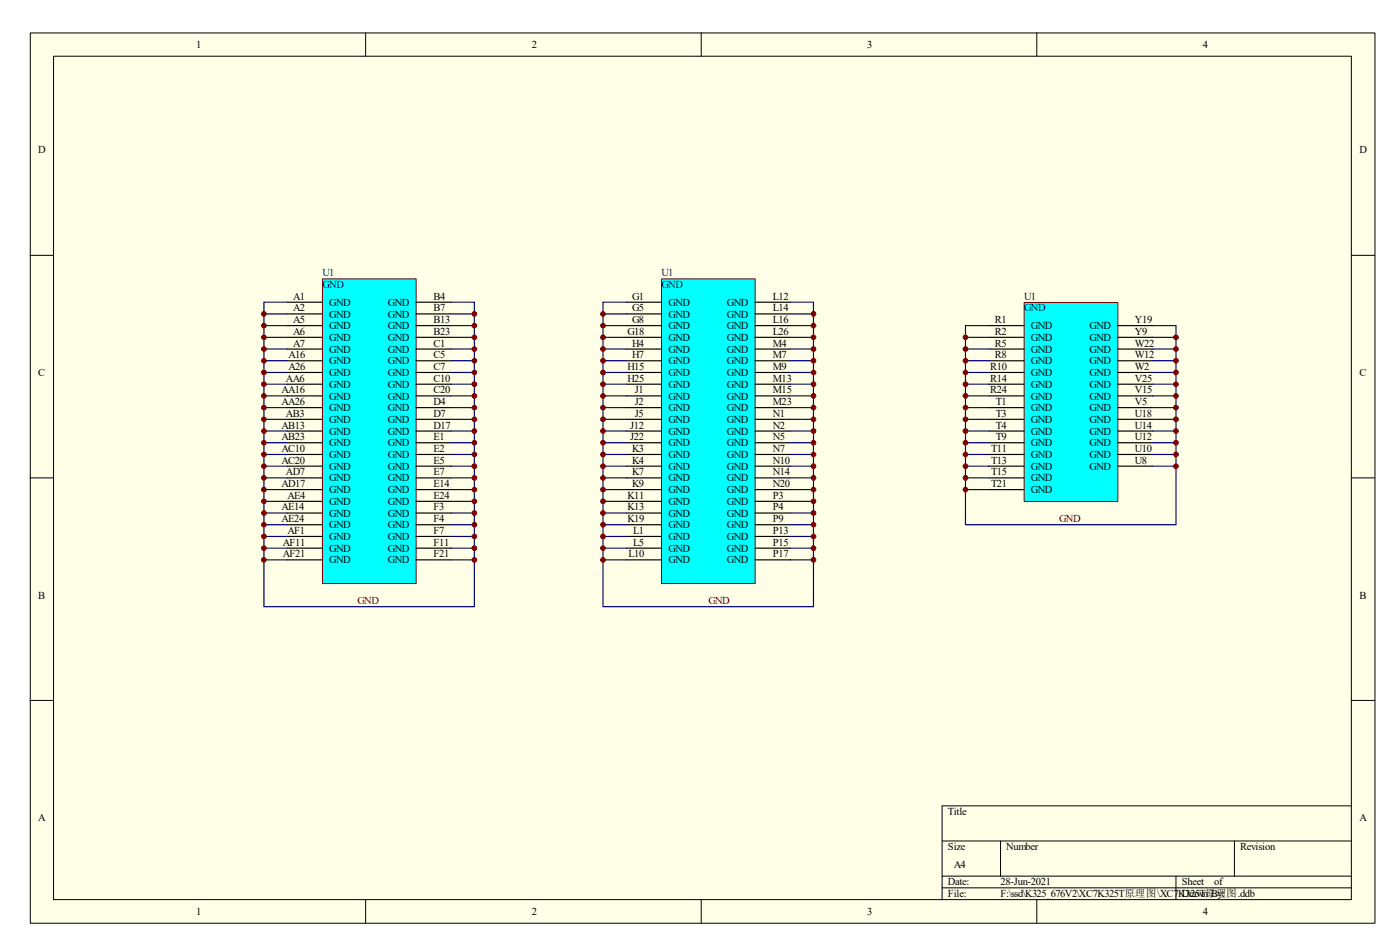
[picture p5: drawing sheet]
<svg xmlns="http://www.w3.org/2000/svg" width="166mm" height="112mm" viewBox="0 0 166 112" stroke-linecap="round" stroke-linejoin="round" font-family="sans-serif">
<path d="M3.5 3.9h159.3v105.3h-159.3z" fill-rule="evenodd" fill="#ffffe8"/>
<g fill="none" stroke="#000" stroke-width=".12">
<path d="M3.6 3.9h159.2v105.3h-159.2zM6.3 6.6h153.7v99.8h-153.7zM43.3 3.9v2.7M83 3.9v2.7M122.7 3.9v2.7M3.6 30.2h2.7M160 30.2h2.7M3.6 56.5h2.7M160 56.5h2.7M3.6 82.8h2.7M111.5 99.5h48.5M118.4 99.5v4.1"/>
<path d="M146.1 99.5v4.1M160 82.8h2.7M160 95.3h-48.5v11.1M43.3 106.4v2.7M83 106.4v2.7M111.5 103.6h48.5M111.5 105h48.5M122.7 106.4v2.7M139.2 103.6v2.8"/>
</g>
<path d="M38.2 33h11.1v36h-11.1z" fill-rule="evenodd" fill="#0ff"/>
<path d="M38.2 33h11.1v36h-11.1z" fill="none" stroke="#800000" stroke-width=".12"/>
<g fill="none" stroke="#000" stroke-width=".14">
<path d="M34 35.7h4.2M34 37.1h4.2M34 38.5h4.2M34 39.9h4.2M49.2 35.7h4.2M49.2 37.1h4.2M49.2 38.5h4.2M49.2 39.9h4.2M34 41.3h4.2M34 42.7h4.2M34 44h4.2M34 45.4h4.2"/>
<path d="M34 46.8h4.2M34 48.2h4.2M34 49.6h4.2M34 51h4.2M34 52.4h4.2M34 53.7h4.2M34 55.1h4.2M34 56.5h4.2M34 57.9h4.2M34 59.3h4.2M49.2 41.3h4.2M49.2 42.7h4.2"/>
<path d="M49.2 44h4.2M49.2 45.4h4.2M49.2 46.8h4.2M49.2 48.2h4.2M49.2 49.6h4.2M49.2 51h4.2M49.2 52.4h4.2M49.2 53.7h4.2M49.2 55.1h4.2M49.2 56.5h4.2M49.2 57.9h4.2M49.2 59.3h4.2"/>
<path d="M34 60.7h4.2M34 62.1h4.2M34 63.4h4.2M34 64.8h4.2M34 66.2h4.2M49.2 60.7h4.2M49.2 62.1h4.2M49.2 63.4h4.2M49.2 64.8h4.2M49.2 66.2h4.2"/>
</g>
<path d="M78.3 33h11.1v36h-11.1z" fill-rule="evenodd" fill="#0ff"/>
<path d="M78.3 33h11.1v36h-11.1z" fill="none" stroke="#800000" stroke-width=".12"/>
<g fill="none" stroke="#000" stroke-width=".14">
<path d="M74.1 35.7h4.2M74.1 37.1h4.2M74.1 38.5h4.2M74.1 39.9h4.2M89.4 35.7h4.1M89.4 37.1h4.1M89.4 38.5h4.1M89.4 39.9h4.1M74.1 41.3h4.2M74.1 42.7h4.2M74.1 44h4.2M74.1 45.4h4.2"/>
<path d="M74.1 46.8h4.2M74.1 48.2h4.2M74.1 49.6h4.2M74.1 51h4.2M74.1 52.4h4.2M74.1 53.7h4.2M74.1 55.1h4.2M74.1 56.5h4.2M74.1 57.9h4.2M74.1 59.3h4.2M89.4 41.3h4.1M89.4 42.7h4.1"/>
<path d="M89.4 44h4.1M89.4 45.4h4.1M89.4 46.8h4.1M89.4 48.2h4.1M89.4 49.6h4.1M89.4 51h4.1M89.4 52.4h4.1M89.4 53.7h4.1M89.4 55.1h4.1M89.4 56.5h4.1M89.4 57.9h4.1M89.4 59.3h4.1"/>
<path d="M74.1 60.7h4.2M74.1 62.1h4.2M74.1 63.4h4.2M74.1 64.8h4.2M74.1 66.2h4.2M89.4 60.7h4.1M89.4 62.1h4.1M89.4 63.4h4.1M89.4 64.8h4.1M89.4 66.2h4.1"/>
</g>
<path d="M121.2 35.8h11.1v23.5h-11.1z" fill-rule="evenodd" fill="#0ff"/>
<path d="M121.2 35.8h11.1v23.5h-11.1z" fill="none" stroke="#800000" stroke-width=".12"/>
<g fill="none" stroke="#000" stroke-width=".14">
<path d="M117.1 38.5h4.1M117.1 39.9h4.1M132.3 38.5h4.1M132.3 39.9h4.1M117.1 41.3h4.1M117.1 42.7h4.1M117.1 44h4.1M117.1 45.4h4.1M117.1 46.8h4.1M117.1 48.2h4.1M117.1 49.6h4.1M117.1 51h4.1"/>
<path d="M117.1 52.4h4.1M117.1 53.7h4.1M117.1 55.1h4.1M117.1 56.5h4.1M117.1 57.9h4.1M132.3 41.3h4.1M132.3 42.7h4.1M132.3 44h4.1M132.3 45.4h4.1M132.3 46.8h4.1M132.3 48.2h4.1M132.3 49.6h4.1"/>
<path d="M132.3 51h4.1M132.3 52.4h4.1M132.3 53.7h4.1M132.3 55.1h4.1"/>
</g>
<g fill="none" stroke="#000080" stroke-width=".14">
<path d="M31.2 37.1h2.8M31.2 38.5h2.8M31.2 39.9h2.8M34 35.7h-2.8v36h25v-36h-2.8M53.4 37.1h2.8M53.4 38.5h2.8M53.4 39.9h2.8M71.4 35.7h2.7M71.4 37.1h2.7M71.4 38.5h2.7M71.4 39.9h2.7M93.5 35.7h2.8"/>
<path d="M93.5 37.1h2.8M93.5 38.5h2.8M93.5 39.9h2.8M114.3 38.5h2.8M114.3 39.9h2.8M136.4 38.5h2.8M136.4 39.9h2.8M31.2 41.3h2.8M31.2 42.7h2.8M31.2 44h2.8M31.2 45.4h2.8M31.2 46.8h2.8"/>
<path d="M31.2 48.2h2.8M31.2 49.6h2.8M31.2 51h2.8M31.2 52.4h2.8M31.2 53.7h2.8M31.2 55.1h2.8M31.2 56.5h2.8M31.2 57.9h2.8M31.2 59.3h2.8M53.4 41.3h2.8M53.4 42.7h2.8M53.4 44h2.8"/>
<path d="M53.4 45.4h2.8M53.4 46.8h2.8M53.4 48.2h2.8M53.4 49.6h2.8M53.4 51h2.8M53.4 52.4h2.8M53.4 53.7h2.8M53.4 55.1h2.8M53.4 56.5h2.8M53.4 57.9h2.8M53.4 59.3h2.8M71.4 41.3h2.7"/>
<path d="M71.4 42.7h2.7M71.4 44h2.7M71.4 45.4h2.7M71.4 46.8h2.7M71.4 48.2h2.7M71.4 49.6h2.7M71.4 51h2.7M71.4 52.4h2.7M71.4 53.7h2.7M71.4 55.1h2.7M71.4 56.5h2.7M71.4 57.9h2.7"/>
<path d="M71.4 59.3h2.7M93.5 41.3h2.8M93.5 42.7h2.8M93.5 44h2.8M93.5 45.4h2.8M93.5 46.8h2.8M93.5 48.2h2.8M93.5 49.6h2.8M93.5 51h2.8M93.5 52.4h2.8M93.5 53.7h2.8M93.5 55.1h2.8"/>
<path d="M93.5 56.5h2.8M93.5 57.9h2.8M93.5 59.3h2.8M114.3 41.3h2.8M114.3 42.7h2.8M114.3 44h2.8M114.3 45.4h2.8M114.3 46.8h2.8M114.3 48.2h2.8M114.3 49.6h2.8M114.3 51h2.8M114.3 52.4h2.8"/>
<path d="M114.3 53.7h2.8M114.3 55.1h2.8M114.3 56.5h2.8M114.3 57.9h2.8M136.4 41.3h2.8M136.4 42.7h2.8M136.4 44h2.8M136.4 45.4h2.8M136.4 46.8h2.8M136.4 48.2h2.8M136.4 49.6h2.8M136.4 51h2.8"/>
<path d="M136.4 52.4h2.8M136.4 53.7h2.8M136.4 55.1h2.8M31.2 60.7h2.8M31.2 62.1h2.8M31.2 63.4h2.8M31.2 64.8h2.8M31.2 66.2h2.8M53.4 60.7h2.8M53.4 62.1h2.8M53.4 63.4h2.8M53.4 64.8h2.8"/>
<path d="M53.4 66.2h2.8M71.4 60.7h2.7M71.4 62.1h2.7M71.4 63.4h2.7M71.4 64.8h2.7M71.4 66.2h2.7M93.5 60.7h2.8M93.5 62.1h2.8M93.5 63.4h2.8M93.5 64.8h2.8M93.5 66.2h2.8"/>
</g>
<circle cx="31.2" cy="37.1" r=".28" fill="#800000"/>
<circle cx="31.2" cy="37.1" r=".28" fill="none" stroke="#800000" stroke-width=".12"/>
<circle cx="31.2" cy="38.5" r=".28" fill="#800000"/>
<circle cx="31.2" cy="38.5" r=".28" fill="none" stroke="#800000" stroke-width=".12"/>
<circle cx="31.2" cy="39.9" r=".28" fill="#800000"/>
<circle cx="31.2" cy="39.9" r=".28" fill="none" stroke="#800000" stroke-width=".12"/>
<circle cx="31.2" cy="41.3" r=".28" fill="#800000"/>
<circle cx="31.2" cy="41.3" r=".28" fill="none" stroke="#800000" stroke-width=".12"/>
<circle cx="31.2" cy="42.7" r=".28" fill="#800000"/>
<circle cx="31.2" cy="42.7" r=".28" fill="none" stroke="#800000" stroke-width=".12"/>
<circle cx="31.2" cy="44" r=".28" fill="#800000"/>
<circle cx="31.2" cy="44" r=".28" fill="none" stroke="#800000" stroke-width=".12"/>
<circle cx="31.2" cy="45.4" r=".28" fill="#800000"/>
<circle cx="31.2" cy="45.4" r=".28" fill="none" stroke="#800000" stroke-width=".12"/>
<circle cx="31.2" cy="46.8" r=".28" fill="#800000"/>
<circle cx="31.2" cy="46.8" r=".28" fill="none" stroke="#800000" stroke-width=".12"/>
<circle cx="31.2" cy="48.2" r=".28" fill="#800000"/>
<circle cx="31.2" cy="48.2" r=".28" fill="none" stroke="#800000" stroke-width=".12"/>
<circle cx="31.2" cy="49.6" r=".28" fill="#800000"/>
<circle cx="31.2" cy="49.6" r=".28" fill="none" stroke="#800000" stroke-width=".12"/>
<circle cx="31.2" cy="51" r=".28" fill="#800000"/>
<circle cx="31.2" cy="51" r=".28" fill="none" stroke="#800000" stroke-width=".12"/>
<circle cx="31.2" cy="52.4" r=".28" fill="#800000"/>
<circle cx="31.2" cy="52.4" r=".28" fill="none" stroke="#800000" stroke-width=".12"/>
<circle cx="31.2" cy="53.7" r=".28" fill="#800000"/>
<circle cx="31.2" cy="53.7" r=".28" fill="none" stroke="#800000" stroke-width=".12"/>
<circle cx="31.2" cy="55.1" r=".28" fill="#800000"/>
<circle cx="31.2" cy="55.1" r=".28" fill="none" stroke="#800000" stroke-width=".12"/>
<circle cx="31.2" cy="56.5" r=".28" fill="#800000"/>
<circle cx="31.2" cy="56.5" r=".28" fill="none" stroke="#800000" stroke-width=".12"/>
<circle cx="31.2" cy="57.9" r=".28" fill="#800000"/>
<circle cx="31.2" cy="57.9" r=".28" fill="none" stroke="#800000" stroke-width=".12"/>
<circle cx="31.2" cy="59.3" r=".28" fill="#800000"/>
<circle cx="31.2" cy="59.3" r=".28" fill="none" stroke="#800000" stroke-width=".12"/>
<circle cx="31.2" cy="60.7" r=".28" fill="#800000"/>
<circle cx="31.2" cy="60.7" r=".28" fill="none" stroke="#800000" stroke-width=".12"/>
<circle cx="31.2" cy="62.1" r=".28" fill="#800000"/>
<circle cx="31.2" cy="62.1" r=".28" fill="none" stroke="#800000" stroke-width=".12"/>
<circle cx="31.2" cy="63.4" r=".28" fill="#800000"/>
<circle cx="31.2" cy="63.4" r=".28" fill="none" stroke="#800000" stroke-width=".12"/>
<circle cx="31.2" cy="64.8" r=".28" fill="#800000"/>
<circle cx="31.2" cy="64.8" r=".28" fill="none" stroke="#800000" stroke-width=".12"/>
<circle cx="31.2" cy="66.2" r=".28" fill="#800000"/>
<circle cx="31.2" cy="66.2" r=".28" fill="none" stroke="#800000" stroke-width=".12"/>
<circle cx="56.2" cy="37.1" r=".28" fill="#800000"/>
<circle cx="56.2" cy="37.1" r=".28" fill="none" stroke="#800000" stroke-width=".12"/>
<circle cx="56.2" cy="38.5" r=".28" fill="#800000"/>
<circle cx="56.2" cy="38.5" r=".28" fill="none" stroke="#800000" stroke-width=".12"/>
<circle cx="56.2" cy="39.9" r=".28" fill="#800000"/>
<circle cx="56.2" cy="39.9" r=".28" fill="none" stroke="#800000" stroke-width=".12"/>
<circle cx="56.2" cy="41.3" r=".28" fill="#800000"/>
<circle cx="56.2" cy="41.3" r=".28" fill="none" stroke="#800000" stroke-width=".12"/>
<circle cx="56.2" cy="42.7" r=".28" fill="#800000"/>
<circle cx="56.2" cy="42.7" r=".28" fill="none" stroke="#800000" stroke-width=".12"/>
<circle cx="56.2" cy="44" r=".28" fill="#800000"/>
<circle cx="56.2" cy="44" r=".28" fill="none" stroke="#800000" stroke-width=".12"/>
<circle cx="56.2" cy="45.4" r=".28" fill="#800000"/>
<circle cx="56.2" cy="45.4" r=".28" fill="none" stroke="#800000" stroke-width=".12"/>
<circle cx="56.2" cy="46.8" r=".28" fill="#800000"/>
<circle cx="56.2" cy="46.8" r=".28" fill="none" stroke="#800000" stroke-width=".12"/>
<circle cx="56.2" cy="48.2" r=".28" fill="#800000"/>
<circle cx="56.2" cy="48.2" r=".28" fill="none" stroke="#800000" stroke-width=".12"/>
<circle cx="56.2" cy="49.6" r=".28" fill="#800000"/>
<circle cx="56.2" cy="49.6" r=".28" fill="none" stroke="#800000" stroke-width=".12"/>
<circle cx="56.2" cy="51" r=".28" fill="#800000"/>
<circle cx="56.2" cy="51" r=".28" fill="none" stroke="#800000" stroke-width=".12"/>
<circle cx="56.2" cy="52.4" r=".28" fill="#800000"/>
<circle cx="56.2" cy="52.4" r=".28" fill="none" stroke="#800000" stroke-width=".12"/>
<circle cx="56.2" cy="53.7" r=".28" fill="#800000"/>
<circle cx="56.2" cy="53.7" r=".28" fill="none" stroke="#800000" stroke-width=".12"/>
<circle cx="56.2" cy="55.1" r=".28" fill="#800000"/>
<circle cx="56.2" cy="55.1" r=".28" fill="none" stroke="#800000" stroke-width=".12"/>
<circle cx="56.2" cy="56.5" r=".28" fill="#800000"/>
<circle cx="56.2" cy="56.5" r=".28" fill="none" stroke="#800000" stroke-width=".12"/>
<circle cx="56.2" cy="57.9" r=".28" fill="#800000"/>
<circle cx="56.2" cy="57.9" r=".28" fill="none" stroke="#800000" stroke-width=".12"/>
<circle cx="56.2" cy="59.3" r=".28" fill="#800000"/>
<circle cx="56.2" cy="59.3" r=".28" fill="none" stroke="#800000" stroke-width=".12"/>
<circle cx="56.2" cy="60.7" r=".28" fill="#800000"/>
<circle cx="56.2" cy="60.7" r=".28" fill="none" stroke="#800000" stroke-width=".12"/>
<circle cx="56.2" cy="62.1" r=".28" fill="#800000"/>
<circle cx="56.2" cy="62.1" r=".28" fill="none" stroke="#800000" stroke-width=".12"/>
<circle cx="56.2" cy="63.4" r=".28" fill="#800000"/>
<circle cx="56.2" cy="63.4" r=".28" fill="none" stroke="#800000" stroke-width=".12"/>
<circle cx="56.2" cy="64.8" r=".28" fill="#800000"/>
<circle cx="56.2" cy="64.8" r=".28" fill="none" stroke="#800000" stroke-width=".12"/>
<circle cx="56.2" cy="66.2" r=".28" fill="#800000"/>
<circle cx="56.2" cy="66.2" r=".28" fill="none" stroke="#800000" stroke-width=".12"/>
<path d="M71.4 35.7v36h24.9v-36" fill="none" stroke="#000080" stroke-width=".14"/>
<circle cx="71.4" cy="37.1" r=".28" fill="#800000"/>
<circle cx="71.4" cy="37.1" r=".28" fill="none" stroke="#800000" stroke-width=".12"/>
<circle cx="71.4" cy="38.5" r=".28" fill="#800000"/>
<circle cx="71.4" cy="38.5" r=".28" fill="none" stroke="#800000" stroke-width=".12"/>
<circle cx="71.4" cy="39.9" r=".28" fill="#800000"/>
<circle cx="71.4" cy="39.9" r=".28" fill="none" stroke="#800000" stroke-width=".12"/>
<circle cx="71.4" cy="41.3" r=".28" fill="#800000"/>
<circle cx="71.4" cy="41.3" r=".28" fill="none" stroke="#800000" stroke-width=".12"/>
<circle cx="71.4" cy="42.7" r=".28" fill="#800000"/>
<circle cx="71.4" cy="42.7" r=".28" fill="none" stroke="#800000" stroke-width=".12"/>
<circle cx="71.4" cy="44" r=".28" fill="#800000"/>
<circle cx="71.4" cy="44" r=".28" fill="none" stroke="#800000" stroke-width=".12"/>
<circle cx="71.4" cy="45.4" r=".28" fill="#800000"/>
<circle cx="71.4" cy="45.4" r=".28" fill="none" stroke="#800000" stroke-width=".12"/>
<circle cx="71.4" cy="46.8" r=".28" fill="#800000"/>
<circle cx="71.4" cy="46.8" r=".28" fill="none" stroke="#800000" stroke-width=".12"/>
<circle cx="71.4" cy="48.2" r=".28" fill="#800000"/>
<circle cx="71.4" cy="48.2" r=".28" fill="none" stroke="#800000" stroke-width=".12"/>
<circle cx="71.4" cy="49.6" r=".28" fill="#800000"/>
<circle cx="71.4" cy="49.6" r=".28" fill="none" stroke="#800000" stroke-width=".12"/>
<circle cx="71.4" cy="51" r=".28" fill="#800000"/>
<circle cx="71.4" cy="51" r=".28" fill="none" stroke="#800000" stroke-width=".12"/>
<circle cx="71.4" cy="52.4" r=".28" fill="#800000"/>
<circle cx="71.4" cy="52.4" r=".28" fill="none" stroke="#800000" stroke-width=".12"/>
<circle cx="71.4" cy="53.7" r=".28" fill="#800000"/>
<circle cx="71.4" cy="53.7" r=".28" fill="none" stroke="#800000" stroke-width=".12"/>
<circle cx="71.4" cy="55.1" r=".28" fill="#800000"/>
<circle cx="71.4" cy="55.1" r=".28" fill="none" stroke="#800000" stroke-width=".12"/>
<circle cx="71.4" cy="56.5" r=".28" fill="#800000"/>
<circle cx="71.4" cy="56.5" r=".28" fill="none" stroke="#800000" stroke-width=".12"/>
<circle cx="71.4" cy="57.9" r=".28" fill="#800000"/>
<circle cx="71.4" cy="57.9" r=".28" fill="none" stroke="#800000" stroke-width=".12"/>
<circle cx="71.4" cy="59.3" r=".28" fill="#800000"/>
<circle cx="71.4" cy="59.3" r=".28" fill="none" stroke="#800000" stroke-width=".12"/>
<circle cx="71.4" cy="60.7" r=".28" fill="#800000"/>
<circle cx="71.4" cy="60.7" r=".28" fill="none" stroke="#800000" stroke-width=".12"/>
<circle cx="71.4" cy="62.1" r=".28" fill="#800000"/>
<circle cx="71.4" cy="62.1" r=".28" fill="none" stroke="#800000" stroke-width=".12"/>
<circle cx="71.4" cy="63.4" r=".28" fill="#800000"/>
<circle cx="71.4" cy="63.4" r=".28" fill="none" stroke="#800000" stroke-width=".12"/>
<circle cx="71.4" cy="64.8" r=".28" fill="#800000"/>
<circle cx="71.4" cy="64.8" r=".28" fill="none" stroke="#800000" stroke-width=".12"/>
<circle cx="71.4" cy="66.2" r=".28" fill="#800000"/>
<circle cx="71.4" cy="66.2" r=".28" fill="none" stroke="#800000" stroke-width=".12"/>
<circle cx="96.3" cy="37.1" r=".28" fill="#800000"/>
<circle cx="96.3" cy="37.1" r=".28" fill="none" stroke="#800000" stroke-width=".12"/>
<circle cx="96.3" cy="38.5" r=".28" fill="#800000"/>
<circle cx="96.3" cy="38.5" r=".28" fill="none" stroke="#800000" stroke-width=".12"/>
<circle cx="96.3" cy="39.9" r=".28" fill="#800000"/>
<circle cx="96.3" cy="39.9" r=".28" fill="none" stroke="#800000" stroke-width=".12"/>
<circle cx="96.3" cy="41.3" r=".28" fill="#800000"/>
<circle cx="96.3" cy="41.3" r=".28" fill="none" stroke="#800000" stroke-width=".12"/>
<circle cx="96.3" cy="42.7" r=".28" fill="#800000"/>
<circle cx="96.3" cy="42.7" r=".28" fill="none" stroke="#800000" stroke-width=".12"/>
<circle cx="96.3" cy="44" r=".28" fill="#800000"/>
<circle cx="96.3" cy="44" r=".28" fill="none" stroke="#800000" stroke-width=".12"/>
<circle cx="96.3" cy="45.4" r=".28" fill="#800000"/>
<circle cx="96.3" cy="45.4" r=".28" fill="none" stroke="#800000" stroke-width=".12"/>
<circle cx="96.3" cy="46.8" r=".28" fill="#800000"/>
<circle cx="96.3" cy="46.8" r=".28" fill="none" stroke="#800000" stroke-width=".12"/>
<circle cx="96.3" cy="48.2" r=".28" fill="#800000"/>
<circle cx="96.3" cy="48.2" r=".28" fill="none" stroke="#800000" stroke-width=".12"/>
<circle cx="96.3" cy="49.6" r=".28" fill="#800000"/>
<circle cx="96.3" cy="49.6" r=".28" fill="none" stroke="#800000" stroke-width=".12"/>
<circle cx="96.3" cy="51" r=".28" fill="#800000"/>
<circle cx="96.3" cy="51" r=".28" fill="none" stroke="#800000" stroke-width=".12"/>
<circle cx="96.3" cy="52.4" r=".28" fill="#800000"/>
<circle cx="96.3" cy="52.4" r=".28" fill="none" stroke="#800000" stroke-width=".12"/>
<circle cx="96.3" cy="53.7" r=".28" fill="#800000"/>
<circle cx="96.3" cy="53.7" r=".28" fill="none" stroke="#800000" stroke-width=".12"/>
<circle cx="96.3" cy="55.1" r=".28" fill="#800000"/>
<circle cx="96.3" cy="55.1" r=".28" fill="none" stroke="#800000" stroke-width=".12"/>
<circle cx="96.3" cy="56.5" r=".28" fill="#800000"/>
<circle cx="96.3" cy="56.5" r=".28" fill="none" stroke="#800000" stroke-width=".12"/>
<circle cx="96.3" cy="57.9" r=".28" fill="#800000"/>
<circle cx="96.3" cy="57.9" r=".28" fill="none" stroke="#800000" stroke-width=".12"/>
<circle cx="96.3" cy="59.3" r=".28" fill="#800000"/>
<circle cx="96.3" cy="59.3" r=".28" fill="none" stroke="#800000" stroke-width=".12"/>
<circle cx="96.3" cy="60.7" r=".28" fill="#800000"/>
<circle cx="96.3" cy="60.7" r=".28" fill="none" stroke="#800000" stroke-width=".12"/>
<circle cx="96.3" cy="62.1" r=".28" fill="#800000"/>
<circle cx="96.3" cy="62.1" r=".28" fill="none" stroke="#800000" stroke-width=".12"/>
<circle cx="96.3" cy="63.4" r=".28" fill="#800000"/>
<circle cx="96.3" cy="63.4" r=".28" fill="none" stroke="#800000" stroke-width=".12"/>
<circle cx="96.3" cy="64.8" r=".28" fill="#800000"/>
<circle cx="96.3" cy="64.8" r=".28" fill="none" stroke="#800000" stroke-width=".12"/>
<circle cx="96.3" cy="66.2" r=".28" fill="#800000"/>
<circle cx="96.3" cy="66.2" r=".28" fill="none" stroke="#800000" stroke-width=".12"/>
<path d="M114.3 38.5v23.6h24.9v-23.6" fill="none" stroke="#000080" stroke-width=".14"/>
<circle cx="114.3" cy="39.9" r=".28" fill="#800000"/>
<circle cx="114.3" cy="39.9" r=".28" fill="none" stroke="#800000" stroke-width=".12"/>
<circle cx="114.3" cy="41.3" r=".28" fill="#800000"/>
<circle cx="114.3" cy="41.3" r=".28" fill="none" stroke="#800000" stroke-width=".12"/>
<circle cx="114.3" cy="42.7" r=".28" fill="#800000"/>
<circle cx="114.3" cy="42.7" r=".28" fill="none" stroke="#800000" stroke-width=".12"/>
<circle cx="114.3" cy="44" r=".28" fill="#800000"/>
<circle cx="114.3" cy="44" r=".28" fill="none" stroke="#800000" stroke-width=".12"/>
<circle cx="114.3" cy="45.4" r=".28" fill="#800000"/>
<circle cx="114.3" cy="45.4" r=".28" fill="none" stroke="#800000" stroke-width=".12"/>
<circle cx="114.3" cy="46.8" r=".28" fill="#800000"/>
<circle cx="114.3" cy="46.8" r=".28" fill="none" stroke="#800000" stroke-width=".12"/>
<circle cx="114.3" cy="48.2" r=".28" fill="#800000"/>
<circle cx="114.3" cy="48.2" r=".28" fill="none" stroke="#800000" stroke-width=".12"/>
<circle cx="114.3" cy="49.6" r=".28" fill="#800000"/>
<circle cx="114.3" cy="49.6" r=".28" fill="none" stroke="#800000" stroke-width=".12"/>
<circle cx="114.3" cy="51" r=".28" fill="#800000"/>
<circle cx="114.3" cy="51" r=".28" fill="none" stroke="#800000" stroke-width=".12"/>
<circle cx="114.3" cy="52.4" r=".28" fill="#800000"/>
<circle cx="114.3" cy="52.4" r=".28" fill="none" stroke="#800000" stroke-width=".12"/>
<circle cx="114.3" cy="53.7" r=".28" fill="#800000"/>
<circle cx="114.3" cy="53.7" r=".28" fill="none" stroke="#800000" stroke-width=".12"/>
<circle cx="114.3" cy="55.1" r=".28" fill="#800000"/>
<circle cx="114.3" cy="55.1" r=".28" fill="none" stroke="#800000" stroke-width=".12"/>
<circle cx="114.3" cy="56.5" r=".28" fill="#800000"/>
<circle cx="114.3" cy="56.5" r=".28" fill="none" stroke="#800000" stroke-width=".12"/>
<circle cx="114.3" cy="57.9" r=".28" fill="#800000"/>
<circle cx="114.3" cy="57.9" r=".28" fill="none" stroke="#800000" stroke-width=".12"/>
<circle cx="139.2" cy="39.9" r=".28" fill="#800000"/>
<circle cx="139.2" cy="39.9" r=".28" fill="none" stroke="#800000" stroke-width=".12"/>
<circle cx="139.2" cy="41.3" r=".28" fill="#800000"/>
<circle cx="139.2" cy="41.3" r=".28" fill="none" stroke="#800000" stroke-width=".12"/>
<circle cx="139.2" cy="42.7" r=".28" fill="#800000"/>
<circle cx="139.2" cy="42.7" r=".28" fill="none" stroke="#800000" stroke-width=".12"/>
<circle cx="139.2" cy="44" r=".28" fill="#800000"/>
<circle cx="139.2" cy="44" r=".28" fill="none" stroke="#800000" stroke-width=".12"/>
<circle cx="139.2" cy="45.4" r=".28" fill="#800000"/>
<circle cx="139.2" cy="45.4" r=".28" fill="none" stroke="#800000" stroke-width=".12"/>
<circle cx="139.2" cy="46.8" r=".28" fill="#800000"/>
<circle cx="139.2" cy="46.8" r=".28" fill="none" stroke="#800000" stroke-width=".12"/>
<circle cx="139.2" cy="48.2" r=".28" fill="#800000"/>
<circle cx="139.2" cy="48.2" r=".28" fill="none" stroke="#800000" stroke-width=".12"/>
<circle cx="139.2" cy="49.6" r=".28" fill="#800000"/>
<circle cx="139.2" cy="49.6" r=".28" fill="none" stroke="#800000" stroke-width=".12"/>
<circle cx="139.2" cy="51" r=".28" fill="#800000"/>
<circle cx="139.2" cy="51" r=".28" fill="none" stroke="#800000" stroke-width=".12"/>
<circle cx="139.2" cy="52.4" r=".28" fill="#800000"/>
<circle cx="139.2" cy="52.4" r=".28" fill="none" stroke="#800000" stroke-width=".12"/>
<circle cx="139.2" cy="53.7" r=".28" fill="#800000"/>
<circle cx="139.2" cy="53.7" r=".28" fill="none" stroke="#800000" stroke-width=".12"/>
<circle cx="139.2" cy="55.1" r=".28" fill="#800000"/>
<circle cx="139.2" cy="55.1" r=".28" fill="none" stroke="#800000" stroke-width=".12"/>
<g font-size="1.3">
<text x="23.2" y="5.7">1</text>
<text x="62.9" y="5.7">2</text>
<text x="102.6" y="5.7">3</text>
<text x="142.4" y="5.7">4</text>
<text x="4.5" y="18.1">D</text>
<text x="160.9" y="18.1">D</text>
<text x="34.7" y="35.4">A1</text>
<text x="51.3" y="35.4">B4</text>
<text x="74.8" y="35.4">G1</text>
<text x="91.5" y="35.4">L12</text>
<text x="34.7" y="36.8">A2</text>
<text x="34.7" y="38.2">A5</text>
<text x="34.7" y="39.6">A6</text>
<text x="34.7" y="41">A7</text>
<text x="39" y="36.2">GND</text>
<text x="39" y="37.6">GND</text>
<text x="39" y="38.9">GND</text>
<text x="39" y="40.3">GND</text>
<text x="39" y="41.7">GND</text>
<text x="45.9" y="36.2">GND</text>
<text x="45.9" y="37.6">GND</text>
<text x="45.9" y="38.9">GND</text>
<text x="45.9" y="40.3">GND</text>
<text x="45.9" y="41.7">GND</text>
<text x="51.3" y="36.8">B7</text>
<text x="51.3" y="38.2">B13</text>
<text x="51.3" y="39.6">B23</text>
<text x="51.3" y="41">C1</text>
<text x="74.3" y="39.6">G18</text>
<text x="74.8" y="36.8">G5</text>
<text x="74.8" y="38.2">G8</text>
<text x="74.8" y="41">H4</text>
<text x="79.2" y="36.2">GND</text>
<text x="79.2" y="37.6">GND</text>
<text x="79.2" y="38.9">GND</text>
<text x="79.2" y="40.3">GND</text>
<text x="79.2" y="41.7">GND</text>
<text x="86.1" y="36.2">GND</text>
<text x="86.1" y="37.6">GND</text>
<text x="86.1" y="38.9">GND</text>
<text x="86.1" y="40.3">GND</text>
<text x="86.1" y="41.7">GND</text>
<text x="91.5" y="36.8">L14</text>
<text x="91.5" y="38.2">L16</text>
<text x="91.5" y="39.6">L26</text>
<text x="91.5" y="41">M4</text>
<text x="117.8" y="38.2">R1</text>
<text x="117.8" y="39.6">R2</text>
<text x="117.8" y="41">R5</text>
<text x="122" y="38.9">GND</text>
<text x="122" y="40.3">GND</text>
<text x="122" y="41.7">GND</text>
<text x="129" y="38.9">GND</text>
<text x="129" y="40.3">GND</text>
<text x="129" y="41.7">GND</text>
<text x="134.4" y="38.2">Y19</text>
<text x="134.4" y="39.6">Y9</text>
<text x="134.4" y="41">W22</text>
<text x="4.5" y="44.5">C</text>
<text x="33.3" y="46.5">AA16</text>
<text x="33.3" y="47.9">AA26</text>
<text x="33.9" y="45.1">AA6</text>
<text x="34.2" y="42.4">A16</text>
<text x="34.2" y="43.8">A26</text>
<text x="39" y="43.1">GND</text>
<text x="39" y="44.5">GND</text>
<text x="39" y="45.8">GND</text>
<text x="39" y="47.2">GND</text>
<text x="45.9" y="43.1">GND</text>
<text x="45.9" y="44.5">GND</text>
<text x="45.9" y="45.8">GND</text>
<text x="45.9" y="47.2">GND</text>
<text x="51.3" y="42.4">C5</text>
<text x="51.3" y="43.8">C7</text>
<text x="51.3" y="45.1">C10</text>
<text x="51.3" y="46.5">C20</text>
<text x="51.3" y="47.9">D4</text>
<text x="74.3" y="43.8">H15</text>
<text x="74.3" y="45.1">H25</text>
<text x="74.8" y="42.4">H7</text>
<text x="75.1" y="46.5">J1</text>
<text x="75.1" y="47.9">J2</text>
<text x="79.2" y="43.1">GND</text>
<text x="79.2" y="44.5">GND</text>
<text x="79.2" y="45.8">GND</text>
<text x="79.2" y="47.2">GND</text>
<text x="86.1" y="43.1">GND</text>
<text x="86.1" y="44.5">GND</text>
<text x="86.1" y="45.8">GND</text>
<text x="86.1" y="47.2">GND</text>
<text x="91.5" y="42.4">M7</text>
<text x="91.5" y="43.8">M9</text>
<text x="91.5" y="45.1">M13</text>
<text x="91.5" y="46.5">M15</text>
<text x="91.5" y="47.9">M23</text>
<text x="117.2" y="43.8">R10</text>
<text x="117.2" y="45.1">R14</text>
<text x="117.2" y="46.5">R24</text>
<text x="117.8" y="42.4">R8</text>
<text x="117.9" y="47.9">T1</text>
<text x="122" y="43.1">GND</text>
<text x="122" y="44.5">GND</text>
<text x="122" y="45.8">GND</text>
<text x="122" y="47.2">GND</text>
<text x="129" y="47.2">GND</text>
<text x="129" y="45.8">GND</text>
<text x="129" y="43.1">GND</text>
<text x="129" y="44.5">GND</text>
<text x="134.4" y="47.9">V5</text>
<text x="134.4" y="46.5">V15</text>
<text x="134.4" y="45.1">V25</text>
<text x="134.4" y="42.4">W12</text>
<text x="134.4" y="43.8">W2</text>
<text x="160.9" y="44.5">C</text>
<text x="33.3" y="50.7">AB13</text>
<text x="33.3" y="52.1">AB23</text>
<text x="33.3" y="53.5">AC10</text>
<text x="33.9" y="49.3">AB3</text>
<text x="39" y="48.6">GND</text>
<text x="39" y="50">GND</text>
<text x="39" y="51.4">GND</text>
<text x="39" y="52.7">GND</text>
<text x="45.9" y="48.6">GND</text>
<text x="45.9" y="50">GND</text>
<text x="45.9" y="51.4">GND</text>
<text x="45.9" y="52.7">GND</text>
<text x="51.3" y="49.3">D7</text>
<text x="51.3" y="50.7">D17</text>
<text x="51.3" y="52.1">E1</text>
<text x="51.3" y="53.5">E2</text>
<text x="74.6" y="50.7">J12</text>
<text x="74.6" y="52.1">J22</text>
<text x="74.8" y="53.5">K3</text>
<text x="75.1" y="49.3">J5</text>
<text x="79.2" y="48.6">GND</text>
<text x="79.2" y="50">GND</text>
<text x="79.2" y="51.4">GND</text>
<text x="79.2" y="52.7">GND</text>
<text x="86.1" y="48.6">GND</text>
<text x="86.1" y="50">GND</text>
<text x="86.1" y="51.4">GND</text>
<text x="86.1" y="52.7">GND</text>
<text x="91.5" y="49.3">N1</text>
<text x="91.5" y="50.7">N2</text>
<text x="91.5" y="52.1">N5</text>
<text x="91.5" y="53.5">N7</text>
<text x="117.3" y="53.5">T11</text>
<text x="117.9" y="49.3">T3</text>
<text x="117.9" y="50.7">T4</text>
<text x="117.9" y="52.1">T9</text>
<text x="122" y="48.6">GND</text>
<text x="122" y="50">GND</text>
<text x="122" y="51.4">GND</text>
<text x="122" y="52.7">GND</text>
<text x="129" y="52.7">GND</text>
<text x="129" y="51.4">GND</text>
<text x="129" y="50">GND</text>
<text x="129" y="48.6">GND</text>
<text x="134.4" y="53.5">U10</text>
<text x="134.4" y="52.1">U12</text>
<text x="134.4" y="50.7">U14</text>
<text x="134.4" y="49.3">U18</text>
<text x="33.3" y="54.9">AC20</text>
<text x="33.3" y="57.6">AD17</text>
<text x="33.9" y="56.2">AD7</text>
<text x="34" y="59">AE4</text>
<text x="39" y="54.1">GND</text>
<text x="39" y="55.5">GND</text>
<text x="39" y="56.9">GND</text>
<text x="39" y="58.3">GND</text>
<text x="39" y="59.7">GND</text>
<text x="45.9" y="54.1">GND</text>
<text x="45.9" y="55.5">GND</text>
<text x="45.9" y="56.9">GND</text>
<text x="45.9" y="58.3">GND</text>
<text x="45.9" y="59.7">GND</text>
<text x="51.3" y="54.9">E5</text>
<text x="51.3" y="56.2">E7</text>
<text x="51.3" y="57.6">E14</text>
<text x="51.3" y="59">E24</text>
<text x="74.3" y="59">K11</text>
<text x="74.8" y="54.9">K4</text>
<text x="74.8" y="56.2">K7</text>
<text x="74.8" y="57.6">K9</text>
<text x="79.2" y="54.1">GND</text>
<text x="79.2" y="55.5">GND</text>
<text x="79.2" y="56.9">GND</text>
<text x="79.2" y="58.3">GND</text>
<text x="79.2" y="59.7">GND</text>
<text x="86.1" y="54.1">GND</text>
<text x="86.1" y="55.5">GND</text>
<text x="86.1" y="56.9">GND</text>
<text x="86.1" y="58.3">GND</text>
<text x="86.1" y="59.7">GND</text>
<text x="91.5" y="54.9">N10</text>
<text x="91.5" y="56.2">N14</text>
<text x="91.5" y="57.6">N20</text>
<text x="91.5" y="59">P3</text>
<text x="117.3" y="54.9">T13</text>
<text x="117.3" y="56.2">T15</text>
<text x="117.3" y="57.6">T21</text>
<text x="122" y="54.1">GND</text>
<text x="122" y="55.5">GND</text>
<text x="122" y="56.9">GND</text>
<text x="122" y="58.3">GND</text>
<text x="129" y="55.5">GND</text>
<text x="129" y="54.1">GND</text>
<text x="134.4" y="54.9">U8</text>
<text x="33.3" y="60.4">AE14</text>
<text x="33.3" y="61.8">AE24</text>
<text x="33.5" y="64.6">AF11</text>
<text x="33.5" y="65.9">AF21</text>
<text x="34" y="63.2">AF1</text>
<text x="39" y="61.1">GND</text>
<text x="39" y="62.4">GND</text>
<text x="39" y="63.8">GND</text>
<text x="39" y="65.2">GND</text>
<text x="45.9" y="61.1">GND</text>
<text x="45.9" y="62.4">GND</text>
<text x="45.9" y="63.8">GND</text>
<text x="45.9" y="65.2">GND</text>
<text x="51.3" y="60.4">F3</text>
<text x="51.3" y="61.8">F4</text>
<text x="51.3" y="63.2">F7</text>
<text x="51.3" y="64.6">F11</text>
<text x="51.3" y="65.9">F21</text>
<text x="74.3" y="60.4">K13</text>
<text x="74.3" y="61.8">K19</text>
<text x="74.4" y="65.9">L10</text>
<text x="75" y="63.2">L1</text>
<text x="75" y="64.6">L5</text>
<text x="79.2" y="61.1">GND</text>
<text x="79.2" y="62.4">GND</text>
<text x="79.2" y="63.8">GND</text>
<text x="79.2" y="65.2">GND</text>
<text x="86.1" y="61.1">GND</text>
<text x="86.1" y="62.4">GND</text>
<text x="86.1" y="63.8">GND</text>
<text x="86.1" y="65.2">GND</text>
<text x="91.5" y="60.4">P4</text>
<text x="91.5" y="61.8">P9</text>
<text x="91.5" y="63.2">P13</text>
<text x="91.5" y="64.6">P15</text>
<text x="91.5" y="65.9">P17</text>
<text x="4.5" y="70.8">B</text>
<text x="39" y="66.6">GND</text>
<text x="45.9" y="66.6">GND</text>
<text x="79.2" y="66.6">GND</text>
<text x="86.1" y="66.6">GND</text>
<text x="160.9" y="70.8">B</text>
<text x="4.5" y="97.1">A</text>
<text x="112.2" y="96.4">Title</text>
<text x="112.2" y="100.5">Size</text>
<text x="119.1" y="100.5">Number</text>
<text x="146.8" y="100.5">Revision</text>
<text x="160.9" y="97.1">A</text>
<text x="112.2" y="104.7">Date:</text>
<text x="112.2" y="106.1">File:</text>
<text x="112.9" y="102.6">A4</text>
<text x="118.4" y="104.7">28-Jun-2021</text>
<text x="118.4" y="106.1">F:\ssd\K325_676V2\XC7K325T原理图\XC7</text>
<text x="139.5" y="106.1">KD3r2a5wn By:</text>
<text x="139.9" y="104.7">Sheet</text>
<text x="142" y="106.1">T原理图.ddb</text>
<text x="143.7" y="104.7">of</text>
<text x="23.2" y="108.2">1</text>
<text x="62.9" y="108.2">2</text>
<text x="102.6" y="108.2">3</text>
<text x="142.4" y="108.2">4</text>
</g>
<g font-size="1.3" fill="#000080">
<text x="38.2" y="34.1">GND</text>
<text x="38.2" y="32.7">U1</text>
<text x="78.3" y="34.1">GND</text>
<text x="78.3" y="32.7">U1</text>
<text x="121.2" y="35.4">U1</text>
<text x="121.2" y="36.8">GND</text>
</g>
<g font-size="1.3" fill="#800000">
<text x="125.4" y="61.8">GND</text>
<text x="42.3" y="71.5">GND</text>
<text x="83.9" y="71.5">GND</text>
</g>
</svg>
